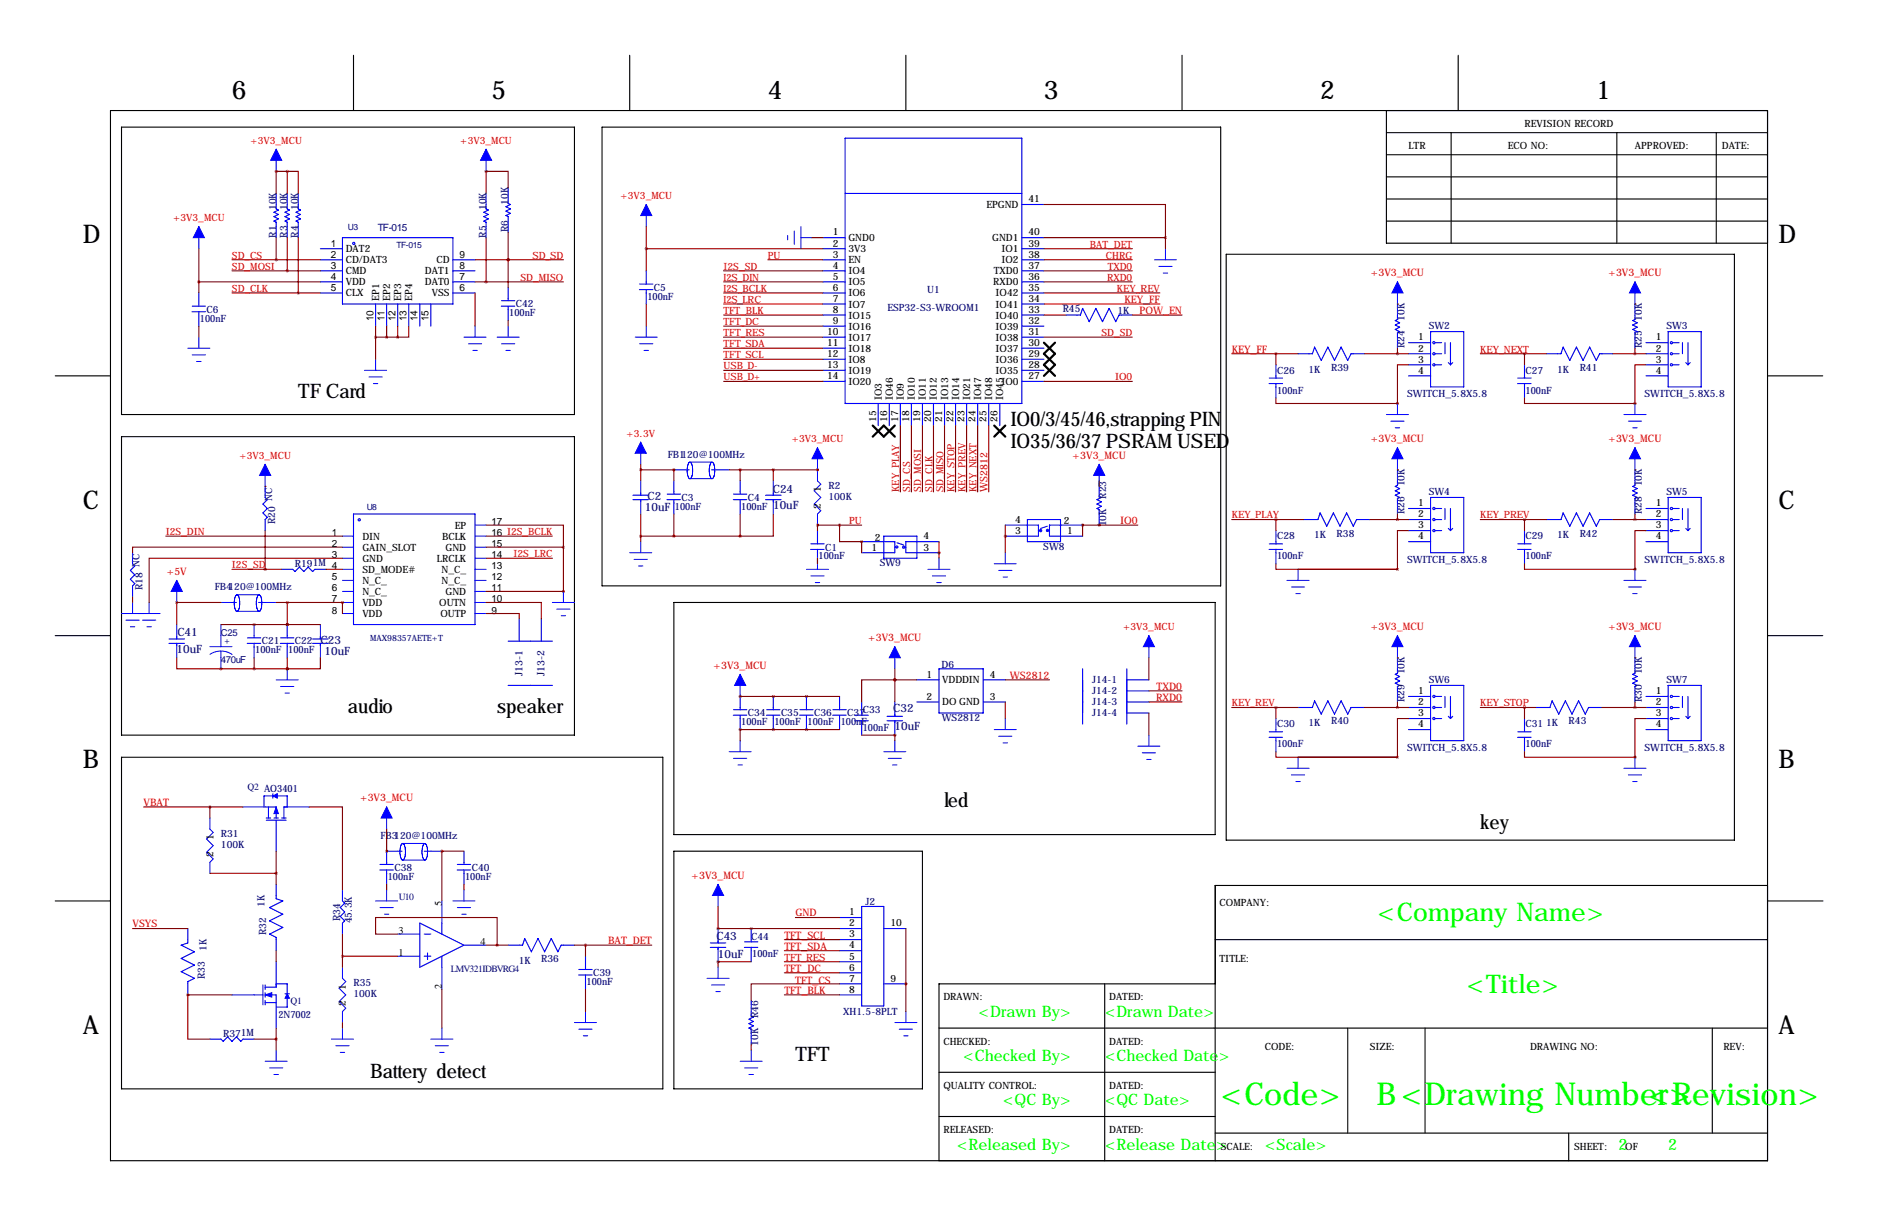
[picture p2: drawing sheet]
<svg xmlns="http://www.w3.org/2000/svg" width="432mm" height="279mm" viewBox="0 0 432 279" stroke-linecap="round" stroke-linejoin="round" font-family="sans-serif">
<g fill="none" stroke="#000" stroke-width=".25">
<path d="M81.3 12.7v12.7M144.8 12.7v12.7M208.3 12.7v12.7M271.8 12.7v12.7M335.3 12.7v12.7M25.4 25.4h381v241.3h-381zM27.9 29.2h104.2v66h-104.2zM138.4 29.2h142.3v105.4h-142.3zM318.8 30.5h87.6M318.8 35.6h87.6M318.8 25.4v30.5h87.6M333.7 30.5v25.4"/>
<path d="M371.8 30.5v25.4M394.6 30.5v25.4M281.9 58.4h116.9v134.6h-116.9zM318.8 45.7h87.6M318.8 50.8h87.6M318.8 40.6h87.6M12.7 86.4h12.7M406.4 86.4h12.7M27.9 100.3h104.2v68.6h-104.2zM154.9 138.4h124.5v53.4h-124.5zM12.7 146h12.7M406.4 146h12.7"/>
<path d="M27.9 174h124.5v76.2h-124.5zM154.9 195.6h57.2v54.6h-57.2zM12.7 207h12.7M279.4 215.9h127M406.4 203.5h-127v63.2M406.5 207h12.7M215.9 236.2h190.5M254 226.1v40.6M279.4 226.1h-63.5v40.6M309.9 236.2v24.1M327.7 236.2v24.1M393.7 236.2v24.1"/>
<path d="M215.9 246.4h63.5M215.9 256.5h63.5M279.4 260.3h127M360.7 260.3v6.4"/>
</g>
<path d="M240 78.7l2.6 2.6-2.6 2.5 2.6 2.6M242.6 78.7l-2.6 2.6 2.6 2.5-2.6 2.6M200.7 97.8l2.5 2.5 2.5-2.5M228.6 97.8l2.5 2.5M231.1 97.8l-2.5 2.5M200.7 100.3l2.5-2.5 2.5 2.5" fill="none" stroke="#000" stroke-width=".51"/>
<g fill="none" stroke="#00f" stroke-width=".25">
<path d="M194.3 31.8h40.6v60.9h-40.6zM63.5 47v1l.5 .3-1 .5 1 .5-1 .5 1 .5-1 .5 .5 .3v1M66 47v1l.5 .3-1 .5 1 .5-1 .5 1 .5-1 .5 .5 .3v1M68.6 47v1l.5 .3-1 .5 1 .5-1 .5 1 .5-1 .5 .5 .3v1M73.7 57.2h5M73.7 59.7h5M78.7 54.6h25.4v15.2h-25.4zM104.1 59.7h5.1M111.8 47v1l.5 .3-1 .5 1 .5-1 .5 1 .5-1 .5 .5 .3v1M116.8 45.7v1l.5 .3-1 .5 1 .5-1 .5 1 .5-1 .5 .5 .3v1M189.2 54.6h5.1M189.2 57.2h5.1"/>
<path d="M189.2 59.7h5.1M194.3 44.4h40.6M234.9 54.6h5.1M234.9 57.2h5.1M234.9 59.7h5.1M234.9 47h5.1M44.1 71.6h3.1M44.2 70.4h3M45.7 67.3v3.1M45.7 71.6v3.3M73.7 62.2h5M73.7 64.8h5"/>
<path d="M73.7 67.3h5M86.4 69.8v5.1M88.9 69.8v5.1M91.4 69.8v5.1M94 69.8v5.1M96.5 69.8v5.1M99.1 69.8v5.1M104.1 62.2h5.1M104.1 64.8h5.1M104.1 67.3h5.1M115.3 70.4h3.1M115.3 69.1h3.1"/>
<path d="M116.8 66v3.1M116.8 70.4v3.3M147 66.5h3.1M147.1 65.3h3M148.6 62.2v3.1M148.6 66.5v3.3M189.2 62.2h5.1M189.2 64.8h5.1M189.2 67.3h5.1M189.2 69.8h5.1M189.2 72.4h5.1M189.2 74.9h5.1"/>
<path d="M189.2 77.5h5.1M234.9 62.2h5.1M234.9 64.8h5.1M234.9 67.3h5.1M234.9 69.8h5.1M234.9 72.4h5.1M234.9 74.9h5.1M234.9 77.5h5.1M245.1 72.4h3.3l.5-1.5 1.5 3 1.6-3 1.5 3 1.5-3 1.5 3 .8-1.5h3M321.3 72.4v1l-.5 .3 1 .5-1 .5 1 .5-1 .5 1 .5-.5 .3v1M323.8 78.7h5.1M328.9 76.2h7.6v12.7h-7.6z"/>
<path d="M329.9 78.7h1.6M332.2 78.7v2.6M333.5 78.7v5.1M375.9 72.4v1l-.5 .3 1 .5-1 .5 1 .5-1 .5 1 .5-.5 .3v1M378.5 78.7h5M383.5 76.2h7.7v12.7h-7.7zM384.6 78.7h1.5M386.8 78.7v2.6M388.1 78.7v5.1M189.2 80h5.1M189.2 82.5h5.1M189.2 85.1h5.1"/>
<path d="M189.2 87.6h5.1M201.9 92.7v5.1M204.5 92.7v5.1M207 92.7v5.1M209.5 92.7v5.1M212.1 92.7v5.1M214.6 92.7v5.1M217.2 92.7v5.1M219.7 92.7v5.1M222.2 92.7v5.1M224.8 92.7v5.1M227.3 92.7v5.1"/>
<path d="M229.9 92.7v5.1M234.9 80h5.1M234.9 82.5h5.1M234.9 85.1h5.1M234.9 87.6h5.1M291.8 88.1h3.1M291.8 86.9h3.1M293.4 83.8v3.1M293.4 88.1v3.3M298.4 81.3h3.4l.5-1.5 1.5 3 1.5-3 1.5 3 1.6-3 1.5 3 .7-1.5h3.1M323.8 81.3h5.1M323.8 83.8h5.1"/>
<path d="M323.8 86.4h5.1M329.9 81.3h1.6M329.9 83.8h1.6M333 83.3l.5 .5M334 83.3l-.5 .5M348.9 88.1h3.1M349 86.9h3M350.5 83.8v3.1M350.5 88.1v3.3M355.6 81.3h3.3l.5-1.5 1.5 3 1.6-3 1.5 3 1.5-3 1.5 3 .8-1.5h3M378.5 81.3h5M378.5 83.8h5"/>
<path d="M378.5 86.4h5M384.6 81.3h1.5M384.6 83.8h1.5M387.6 83.3l.5 .5M388.6 83.3l-.5 .5M61 111.8v2.5l.5 .5-1 1 1 1-1 1.1 1 1-.5 .5v2.5M81.3 118.1h27.9v25.4h-27.9zM145.5 113.8h3.6M145.5 114.8h3.6M147.3 113.3v.5M147.3 114.8v.5M153.4 114.8h3.1"/>
<path d="M153.4 113.5h3.1M154.9 110.5v3M154.9 114.8v3.3M168.6 114.8h3.1M168.7 113.5h3M170.2 110.5v3M170.2 114.8v3.3M176 113.8h3.6M176 114.8h3.6M177.8 113.3v.5M177.8 114.8v.5M236.2 119.4h7.6v5.1h-7.6z"/>
<path d="M252.7 113v1l.5 .3-1 .5 1 .5-1 .5 1 .5-1 .5 .5 .3v1M299.7 119.4h3.3l.5-1.5 1.6 3 1.5-3 1.5 3 1.5-3 1.5 3 .8-1.5h3.1M321.3 110.5v1l-.5 .3 1 .5-1 .5 1 .5-1 .5 1 .5-.5 .3v1M323.8 119.4h5.1M323.8 116.8h5.1M328.9 114.3h7.6v12.7h-7.6zM329.9 119.4h1.6M329.9 116.8h1.6M332.2 116.8v2.6M333.5 116.8v5.1M355.6 119.4h3.3l.5-1.5 1.5 3 1.6-3 1.5 3 1.5-3 1.5 3 .8-1.5h3M375.9 110.5v1l-.5 .3 1 .5-1 .5 1 .5-1 .5 1 .5-.5 .3v1"/>
<path d="M378.5 119.4h5M378.5 116.8h5M383.5 114.3h7.7v12.7h-7.7zM384.6 119.4h1.5M384.6 116.8h1.5M386.8 116.8v2.6M388.1 116.8v5.1M30.5 127v2.5l.5 .5-1 1.1 1 1-1 1 1 1-.5 .5v2.6M64.8 130.8h2.5l.5 .5 1-1 1 1 1.1-1 1 1 .5-.5h2.5M186.4 126.2h3.1M186.4 125h3.1M188 121.9v3.1"/>
<path d="M188 126.2v3.3M198.1 124.5h7.6v2.5h-7.6M203.2 123.2h7.6v5.1h-7.6zM205.7 125.7h.5M206.2 124.7l1.6 .5M207.8 125.7h.5M215.9 124.5h-7.6v2.5h7.6M231.1 120.7h7.7v2.5h-7.7M238.8 121.9h.5M240.8 121.9h.5M240.8 120.9l-1.5 .5M248.9 120.7h-7.6v2.5h7.6"/>
<path d="M291.8 126.2h3.1M291.8 125h3.1M293.4 121.9v3.1M293.4 126.2v3.3M323.8 121.9h5.1M323.8 124.5h5.1M329.9 121.9h1.6M333 121.4l.5 .5M334 121.4l-.5 .5M348.9 126.2h3.1M349 125h3M350.5 121.9v3.1"/>
<path d="M350.5 126.2v3.3M378.5 121.9h5M378.5 124.5h5M384.6 121.9h1.5M387.6 121.4l.5 .5M388.6 121.4l-.5 .5M38.9 147.8h3.5M38.9 146.8h3.5M40.6 146.3v.5M40.6 147.8v.5M56.8 147.8h3.1M56.9 146.6h3"/>
<path d="M58.4 143.5v3.1M58.4 147.8v3.3M64.5 147.8h3.1M64.5 146.6h3.1M66 143.5v3.1M66 147.8v3.3M71.9 147.8h3.5M71.9 146.8h3.5M73.7 146.3v.5M73.7 147.8v.5M116.8 157.5h10.2M116.8 147.3h10.2"/>
<path d="M119.4 142.2v5.1M124.5 142.2v5.1M210.8 156.2h5.1M215.9 153.7h10.2v10.1h-10.2zM226.1 156.2h5M248.9 153.7v12.7M259.1 153.7v12.7M259.1 156.2h5.1M259.1 158.8h5.1M321.3 153.7v1l-.5 .2 1 .5-1 .6 1 .5-1 .5 1 .5-.5 .2v1.1M328.9 157.5h7.6v12.7h-7.6zM375.9 153.7v1l-.5 .2 1 .5-1 .6 1 .5-1 .5 1 .5-.5 .2v1.1"/>
<path d="M383.5 157.5h7.7v12.7h-7.7zM168.6 164.3h3.1M168.7 163.1h3M170.2 160v3.1M170.2 164.3v3.3M176.2 164.3h3.1M176.3 163.1h3M177.8 160v3.1M177.8 164.3v3.3M183.8 164.3h3.1M183.9 163.1h3M185.4 160v3.1"/>
<path d="M185.4 164.3v3.3M191.5 164.3h3.1M191.5 163.1h3.1M193 160v3.1M193 164.3v3.3M196.5 165.6h3.1M196.6 164.3h3M198.1 161.3v3M198.1 165.6v3.3M204 164.6h3.5M204 165.6h3.5M205.7 164.1v.5"/>
<path d="M205.7 165.6v.5M210.8 161.3h5.1M226.1 161.3h5M259.1 161.3h5.1M259.1 163.8h5.1M291.8 169.4h3.1M291.8 168.1h3.1M293.4 165.1v3M293.4 169.4v3.3M298.4 162.6h3.4l.5-1.6 1.5 3.1 1.5-3.1 1.5 3.1 1.6-3.1 1.5 3.1 .7-1.5h3.1M323.8 162.6h5.1M323.8 165.1h5.1"/>
<path d="M323.8 160h5.1M323.8 167.6h5.1M329.9 162.6h1.6M329.9 165.1h1.6M329.9 160h1.6M332.2 160v2.6M333 164.6l.5 .5M333.5 160v5.1M334 164.6l-.5 .5M348.9 169.4h3.1M349 168.1h3M350.5 165.1v3"/>
<path d="M350.5 169.4v3.3M353.1 162.6h3.3l.5-1.6 1.5 3.1 1.5-3.1 1.5 3.1 1.6-3.1 1.5 3.1 .8-1.5h3M378.5 162.6h5M378.5 165.1h5M378.5 160h5M378.5 167.6h5M384.6 162.6h1.5M384.6 165.1h1.5M384.6 160h1.5M386.8 160v2.6M387.6 164.6l.5 .5M388.1 160v5.1"/>
<path d="M388.6 164.6l-.5 .5M61 185.4h2.5v2.6M61.2 188.5h4.6M61.2 188h1M61.7 185.4v2.6M62.7 182.4v1M62.7 182.9h-2v2.5M63 188h1M63.5 188.5v2M63.8 182.9h2.2v2.5h-.7v2.6M64.8 188h1M87.3 199.9h3.1"/>
<path d="M87.4 198.6h3M88.9 195.6v3M88.9 199.9v3.3M105.1 199.9h3.1M105.2 198.6h3M106.7 195.6v3M106.7 199.9v3.3M43.2 213.4v3.3l-1.5 .5 3 1.5-3 1.5 3 1.5-3 1.6 3 1.5-1.5 .8v3M63.5 203.2v3.3l1.5 .5-3 1.5 3 1.6-3 1.5 3 1.5-3 1.5 1.5 .8v3M78.7 204.5v2.5l.5 .5-1 1 1 1-1 1.1 1 1-.5 .5v2.5M96.5 212.1l10.2 5.1-10.2 5zM97.5 214.6h1.6"/>
<path d="M97.5 219.7h1.6M98.3 218.9v1.6M101.6 212.1v2.5M101.6 219.7v2.5M116.8 217.2h3.3l.5-1.6 1.6 3.1 1.5-3.1 1.5 3.1 1.5-3.1 1.6 3.1 .7-1.5h3.1M134.6 219.7v3.1M163.3 216.7h3.6M163.3 217.7h3.6M165.1 216.2v.5M165.1 217.7v.5M171.1 217.7h3.1M171.2 216.4h3"/>
<path d="M172.7 213.4v3M172.7 217.7v3.3M193 210.8h5.1M193 213.4h5.1M193 215.9h5.1M193 218.4h5.1M198.1 208.3h5.1v22.8h-5.1zM203.2 213.4h5.1M48.3 238.8h2.5l.5 .5 1-1 1 1 1.1-1 1 1 .5-.5h2.5M58.4 228.6h2.1M60.5 226.3v4.6M61 226.8h2.5v-.7h2.5v2.2"/>
<path d="M61 228.6h2.5v2.5M61 226.3v1M61 228.1v1M61 229.9v1M61 230.4h2.5M65.5 228.3h1M66 229.4v2h-2.5M133 224h3.1M133.1 222.8h3M134.6 224v3.3M172.7 232.4v1l.5 .3-1 .5 1 .5-1 .5 1 .5-1 .5 .5 .3v1M193 228.6h5.1"/>
<path d="M193 226.1h5.1M193 221h5.1M193 223.5h5.1M203.2 226.1h5.1"/>
<circle cx="81.3" cy="55.9" r=".25"/>
<circle cx="329.7" cy="78.7" r=".25"/>
<circle cx="384.3" cy="78.7" r=".25"/>
<circle cx="329.7" cy="81.3" r=".25"/>
<circle cx="329.7" cy="83.8" r=".25"/>
<circle cx="384.3" cy="81.3" r=".25"/>
<circle cx="384.3" cy="83.8" r=".25"/>
<circle cx="82.6" cy="119.4" r=".25"/>
<circle cx="329.7" cy="119.4" r=".25"/>
<circle cx="329.7" cy="116.8" r=".25"/>
<circle cx="384.3" cy="119.4" r=".25"/>
<circle cx="384.3" cy="116.8" r=".25"/>
<circle cx="206.2" cy="125.7" r=".25"/>
<circle cx="207.8" cy="125.7" r=".25"/>
<circle cx="239.3" cy="121.9" r=".25"/>
<circle cx="240.8" cy="121.9" r=".25"/>
<circle cx="329.7" cy="121.9" r=".25"/>
<circle cx="384.3" cy="121.9" r=".25"/>
<circle cx="329.7" cy="162.6" r=".25"/>
<circle cx="329.7" cy="165.1" r=".25"/>
<circle cx="329.7" cy="160" r=".25"/>
<circle cx="384.3" cy="162.6" r=".25"/>
<circle cx="384.3" cy="160" r=".25"/>
<circle cx="384.3" cy="165.1" r=".25"/>
</g>
<g fill="none" stroke="#00f" stroke-width=".23">
<path d="M63.5 34.3v5.1M111.8 34.3v5.1M45.7 52.1v5.1M63.5 44.4v2.6M63.5 52.1v2.5M66 44.4v2.6M66 52.1v2.5M68.6 44.4v2.6M68.6 52.1v2.5M111.8 44.4v2.6M111.8 52.1v2.5M116.8 43.2v2.5"/>
<path d="M116.8 50.8v2.5M148.6 47v5.1M181.1 54.1v1M182.6 53.1v3M184.1 54.6h2.6M184.1 52.1v5.1M265.4 59.7h5.1M268 57.2v2.5M45.7 77.5v2.5M106.7 77.5h5.1M107.7 79h3M109.2 74.9v2.6"/>
<path d="M114.3 77.5h5.1M115.3 79h3.1M116.8 74.9v2.6M146 77.5h5.1M147.1 79h3M148.6 74.9v2.6M266.4 61.2h3.1M267.5 62.7h1M321.3 64.8v7.6M321.3 77.5v2.5M375.9 64.8v7.6M375.9 77.5v2.5"/>
<path d="M43.2 80h5.1M44.2 81.5h3M45.2 83.1h1M83.8 85.1h5.1M84.8 86.6h3.1M85.9 88.1h1M86.4 82.5v2.6M108.7 80.5h1M116.3 80.5h1M148.1 80.5h1M318.8 95.2h5M319.8 96.8h3"/>
<path d="M320.8 98.3h1M321.3 92.7v2.5M373.4 95.2h5.1M374.4 96.8h3M375.4 98.3h1M375.9 92.7v2.5M61 106.7v5.1M147.3 101.6v5.1M147.3 110.5v3.3M147.3 114.8v3.3M154.9 107.9h3.6M158.5 110h5.3a3.7 3.7 0 0 0 0-3.8h-.1a2.62 2.62 0 0 0-.5 2.9l.4 .9"/>
<path d="M158.5 106.2h5.1M158.5 110a3.4 3.4 0 0 1 0-3.8 1.28 1.28 0 0 1 .8 1.5 2.96 2.96 0 0 1-.6 2.3M163.6 107.9h4M177.8 110.5v3.3M177.8 114.8v3.3M188 102.9v7.6l.7 .8-1.5 1.5 1.5 1.5-1.5 1.5 1.5 1.5-.7 .8v2.6M252.7 106.7v6.3M252.7 118.1v2.6M321.3 102.9v7.6M321.3 115.6v2.5M375.9 102.9v7.6M375.9 115.6v2.5"/>
<path d="M30.5 138.4v2.6M34.3 138.4v2.6M40.6 133.3v5.1M50.8 138.4h3.6M54.4 136.7h5M59.4 138.4h4.1M78.7 123.2h2.6M78.7 125.7h2.6M78.7 128.3h2.6M78.7 130.8h2.6M78.7 133.3h2.6M78.7 135.9h2.6"/>
<path d="M78.7 138.4h2.6M109.2 123.2h2.6M109.2 125.7h2.6M109.2 128.3h2.6M109.2 130.8h2.6M109.2 133.3h2.6M109.2 135.9h2.6M109.2 138.4h2.6M109.2 120.7h2.6M127 138.4h5.1M128 140h3.1M129.5 135.9v2.5"/>
<path d="M144.8 127h5.1M145.8 128.5h3M146.8 130h1M147.3 124.5v2.5M185.4 130.8h5.1M186.4 132.3h3.1M187.5 133.9h1M188 128.3v2.5M213.4 130.8h5M214.4 132.3h3M215.4 133.9h1M215.9 128.3v2.5"/>
<path d="M228.6 129.5h5.1M229.6 131.1h3.1M230.6 132.6h1M231.1 127v2.5M295.9 133.3h5.1M296.9 134.9h3.1M297.9 136.4h1.1M298.4 130.8v2.5M373.4 133.3h5.1M374.4 134.9h3M375.4 136.4h1M375.9 130.8v2.5"/>
<path d="M27.9 141h8.9M29 142.5h3M30 144h1M32.8 142.5h3M33.8 144h1M40.6 143.5v3.3M40.6 147.8v3.3M48.3 148.6h5M50.8 149.6l-1.1 .1-1.4 .7M50.8 143.5v5.1M50.8 149.6v4.1M50.8 149.6l1.1 .1 1.4 .7"/>
<path d="M54.4 140.5h5.3a3.7 3.7 0 0 0 0-3.8h-.1a2.62 2.62 0 0 0-.6 2.8l.5 1M54.4 140.5a3.4 3.4 0 0 1 0-3.8 1.28 1.28 0 0 1 .7 1.5 2.96 2.96 0 0 1-.5 2.3M63.5 156.2h5.1M64.5 157.7h3.1M65.5 159.3h1M66 153.7v2.5M73.7 143.5v3.3M73.7 147.8v3.3M78.7 141h2.6M109.2 141h2.6M129 141.5h1M170.2 154.9v5.1"/>
<path d="M205.7 148.6v5.1M264.2 146v5.1M321.3 146v7.7M321.3 158.8v2.5M375.9 146v7.7M375.9 158.8v2.5M167.6 172.7h5.1M168.7 174.2h3M169.7 175.8h1M170.2 170.2v2.5M203.2 172.7h5.1M204.2 174.2h3.1"/>
<path d="M205.2 175.8h1M205.7 161.3v3.3M205.7 165.6v3.3M205.7 170.2v2.5M228.6 167.6h5.1M229.6 169.2h3.1M230.6 170.7h1M231.1 165.1v2.5M261.6 171.4h5.1M262.6 173h3.1M263.7 174.5h1M264.2 168.9v2.5"/>
<path d="M295.9 176.5h5.1M296.9 178.1h3.1M297.9 179.6h1.1M298.4 174v2.5M373.4 176.5h5.1M374.4 178.1h3M375.4 179.6h1M375.9 174v2.5M48.3 188v2.5l.7 .8-1.5 1.5 1.5 1.5-1.5 1.5 1.5 1.6-.7 .7v2.6M55.9 185.4h5.1M63.5 190.5v5.1M66 185.4h5.1"/>
<path d="M88.9 195.6h3.6M88.9 185.4v5.1M92.5 197.6h5.3a3.7 3.7 0 0 0 0-3.7l-.1-.1a2.62 2.62 0 0 0-.6 2.9l.5 .9M92.5 193.8h5M92.5 197.6a3.4 3.4 0 0 1 0-3.7 1.28 1.28 0 0 1 .7 1.5 2.96 2.96 0 0 1-.5 2.2M97.5 195.6h4.1M86.4 207h5M87.4 208.5h3M88.4 210.1h1M88.9 204.5v2.5M91.4 219.7h5.1M91.4 214.6h5.1"/>
<path d="M101.6 207v5.1M104.1 207h5.1M105.2 208.5h3M106.2 210.1h1M106.7 217.2h5.1M106.7 204.5v2.5M165.1 203.2v5.1M165.1 213.4v3.3M165.1 217.7v3.3M53.3 228.6h5.1M63.5 221v5.1M63.5 231.1v5.1"/>
<path d="M76.2 238.8h5.1M78.7 222.2v2.6l.8 .8-1.5 1.5 1.5 1.5-1.5 1.5 1.5 1.5-.8 .8v2.5M78.7 236.2v2.6M99.1 238.8h5M101.6 222.2v5.1M101.6 236.2v2.6M132.1 234.9h5.1M133.1 236.5h3M134.1 238h1M134.6 232.4v2.5M162.6 224.8h5M163.6 226.3h3"/>
<path d="M164.6 227.8h1M165.1 222.2v2.6M172.7 229.9v2.5M172.7 237.5v2.5M205.7 234.9h5.1M206.8 236.5h3M207.8 238h1M208.3 232.4v2.5M61 243.8h5M62 245.4h3M63 246.9h1M63.5 241.3v2.5"/>
<path d="M77.2 240.3h3.1M78.2 241.8h1M100.1 240.3h3M101.1 241.8h1M170.2 243.8h5.1M171.2 245.4h3M172.2 246.9h1M172.7 241.3v2.5"/>
</g>
<g fill="#00f" stroke="#00f" stroke-width=".23">
<path d="M61 228.6l1.5-.5v1z"/>
<path d="M66 228.3l.5 1.1h-1z"/>
<path d="M63.5 185.4l.5 1.5h-1z"/>
<path d="M62.7 182.9l1.1-.5v1z"/>
<path d="M147.3 101.6l1.3 2.5h-2.6z"/>
<path d="M188 102.9l1.2 2.5h-2.5z"/>
<path d="M148.6 47l1.3 2.5h-2.6z"/>
<path d="M45.7 52.1l1.3 2.5h-2.6z"/>
<path d="M63.5 34.3l1.3 2.5h-2.6z"/>
<path d="M111.8 34.3l1.2 2.5h-2.5z"/>
<path d="M61 106.7l1.2 2.5h-2.5z"/>
<path d="M252.7 106.7l1.3 2.5h-2.5z"/>
<path d="M321.3 64.8l1.3 2.5h-2.6z"/>
<path d="M375.9 64.8l1.3 2.5h-2.6z"/>
<path d="M321.3 102.9l1.3 2.5h-2.6z"/>
<path d="M375.9 102.9l1.3 2.5h-2.6z"/>
<path d="M321.3 146l1.3 2.6h-2.6z"/>
<path d="M375.9 146l1.3 2.6h-2.6z"/>
<path d="M264.2 146l1.2 2.6h-2.5z"/>
<path d="M205.7 148.6l1.3 2.5h-2.5z"/>
<path d="M170.2 154.9l1.2 2.6h-2.5z"/>
<path d="M88.9 185.4l1.3 2.6h-2.6z"/>
<path d="M40.6 133.3l1.3 2.6h-2.5z"/>
<path d="M165.1 203.2l1.3 2.5h-2.6z"/>
</g>
<g fill="none" stroke="#800000" stroke-width=".25">
<path d="M63.5 39.4h.1M63.5 39.4v5M63.5 39.4h2.5M66 39.4h2.6v5M66 39.4v5M111.8 39.4h5v3.8M111.8 39.4h.1M111.8 39.4v5M45.7 57.2v10.1M53.3 59.7h20.4M63.5 54.6v5.1M66 54.6v7.6"/>
<path d="M68.6 54.6v12.7M109.2 59.7h20.3M111.8 54.6v10.2M116.8 59.7h.1M116.8 53.3v12.7M148.6 57.2h40.6M148.6 52.1v10.1M176.5 59.7h12.7M186.7 54.6h2.5M240 47h28v7.6M240 59.7h20.3M240 57.2h20.3"/>
<path d="M240 54.6h28M268 54.6v2.6M45.7 64.8h28M45.7 74.9v2.6M53.3 62.2h20.4M53.3 67.3h20.4M86.4 77.5h5M86.4 74.9v7.6M88.9 74.9v2.6M91.4 74.9v2.6M94 74.9v2.6h-2.6M109.2 64.8h20.3"/>
<path d="M109.2 67.3v7.6M116.8 73.7v1.2M148.6 69.8v5.1M166.4 62.2h22.8M166.4 64.8h22.8M166.4 67.3h22.8M166.4 69.8h22.8M166.4 72.4h22.8M166.4 74.9h22.8M166.4 77.5h22.8M240 62.2h20.3M240 64.8h20.3"/>
<path d="M240 67.3h26.7M240 69.8h26.7M240 72.4h5.1M240 77.5h20.3M260.3 72.4h11.5M321.3 69.8h.1M375.9 69.8h.1M166.4 80h22.8M166.4 82.5h22.8M166.4 85.1h22.8M166.4 87.6h22.8M207 97.8v15.2"/>
<path d="M209.5 97.8v15.2M212.1 97.8v15.2M214.6 97.8v15.2M217.2 97.8v15.2M219.7 97.8v15.2M222.2 97.8v15.2M224.8 97.8v15.2M227.3 97.8v15.2M240 87.6h20.3M283.2 81.3h15.2M293.4 91.4v1.3h27.9M293.4 81.3v2.5"/>
<path d="M313.7 81.3h10.1M321.3 92.7h.1M321.3 80v1.3M323.8 83.8h-2.5v8.9M340.4 81.3h15.2M350.5 91.4v1.3h25.4M350.5 81.3v2.5M370.8 81.3h5.1M375.9 81.3h2.6M375.9 92.7h.1M375.9 80v1.3M378.5 83.8h-2.6v8.9"/>
<path d="M61 111.8h.1M147.3 107.9h7.6M147.3 106.7v3.8M147.3 118.1v6.4M154.9 107.9h.1M154.9 107.9v2.6M154.9 118.1v5.1M167.6 107.9h20.4M170.2 107.9v2.6M170.2 118.1v5.1M177.8 118.1v5.1h-7.6M177.8 107.9v2.6"/>
<path d="M188 107.9h.1M252.7 110.5v1.3M283.2 119.4h16.5M293.4 119.4v2.5M315 119.4h8.8M321.3 107.9h.1M321.3 118.1v1.3M340.4 119.4h15.2M350.5 119.4v2.5M370.8 119.4h7.7M375.9 107.9h.1M375.9 118.1v1.3"/>
<path d="M30.5 137.2v1.2M38.1 123.2h40.6M40.6 138.4h.1M40.6 138.4h10.2M40.6 138.4v5.1M53.3 130.8h11.5M61 121.9v8.9M63.5 138.4h15.2M66 138.4v5.1M74.9 130.8h3.8M78.7 128.3h-44.4v10.1M78.7 125.7h-48.2v1.3"/>
<path d="M78.7 138.4h.1M78.7 138.4v2.6M111.8 120.7h17.7v5M111.8 138.4h12.7v3.8M111.8 123.2h15.2M111.8 125.7h17.7M111.8 128.3h15.2M111.8 135.9h17.7M129.5 135.9h.1M129.5 125.7v10.2M147.3 123.2h22.9M188 120.7h.1"/>
<path d="M188 120.7v1.2M188 128.3v1.2M188 120.7h10.1M193 120.7v3.8h5.1M198.1 124.5h.1M198.1 124.5v2.5M215.9 127h.1M215.9 124.5v3.8M231.1 123.2h.1M231.1 120.7v6.3M248.9 120.7h.1M248.9 120.7h12.7"/>
<path d="M248.9 120.7v2.5M252.7 120.7h.1M293.4 129.5v1.3h27.9M298.4 130.8h22.9M323.8 121.9h-2.5v8.9M350.5 129.5v1.3h25.4M375.9 130.8h.1M378.5 121.9h-2.6v8.9M40.6 151.1v2.6h10.2M50.8 153.7h.1M50.8 143.5h22.9M50.8 153.7h15.2"/>
<path d="M58.4 143.5h.1M58.4 151.1v2.6M66 143.5h.1M66 153.7h.1M66 151.1v2.6M73.7 151.1v2.6h-7.7M111.8 141h7.6v1.2M205.7 156.2h.1M205.7 156.2h-7.6v5.1M205.7 156.2h5.1M205.7 153.7v7.6M231.1 156.2h10.2"/>
<path d="M264.2 151.1v5.1M264.2 158.8h7.6M321.3 151.1h.1M375.9 151.1h.1M170.2 160h.1M170.2 167.6h.1M170.2 167.6v2.6M170.2 160h22.8M170.2 167.6h22.8M177.8 160h.1M177.8 167.6h.1M185.4 160h.1"/>
<path d="M185.4 167.6h.1M198.1 168.9h7.6M205.7 168.9h.1M205.7 168.9v1.3M231.1 161.3v3.8M264.2 163.8v5.1M264.2 161.3h7.6M283.2 162.6h15.2M293.4 172.7v1.3h27.9M293.4 162.6v2.5M298.4 174h22.9M313.7 162.6h10.1"/>
<path d="M321.3 161.3v1.3M323.8 165.1h-2.5v8.9M340.4 162.6h12.7M350.5 172.7v1.3h25.4M350.5 162.6v2.5M368.3 162.6h10.2M375.9 174h.1M375.9 161.3v1.3M378.5 165.1h-2.6v8.9M33 185.4h22.9M48.3 185.4v2.6M63.5 195.6v7.6"/>
<path d="M71.1 185.4h7.6v19.1M88.9 195.6h.1M88.9 190.5v5.1M101.6 195.6h.1M101.6 195.6v11.4M101.6 195.6h5.1M30.5 213.4h12.7M48.3 200.7h15.2M63.5 218.4v2.6M78.7 214.6v7.6M78.7 219.7h12.7M88.9 203.2v1.3"/>
<path d="M91.4 214.6h-5v-3.8h27.9v6.4M106.7 203.2v1.3M111.8 217.2h5M132.1 217.2h17.8M134.6 217.2v2.5M165.1 213.4h.1M165.1 213.4h27.9M165.1 208.3v5.1M172.7 213.4h.1M180.3 215.9h12.7M180.3 218.4h12.7M182.9 210.8h10.1"/>
<path d="M208.3 213.4v19M43.2 228.6h.1M43.2 228.6v10.2h5.1M43.2 228.6h10.1M58.4 238.8h5.1M63.5 236.2v5.1M78.7 234.9v1.3M101.6 227.3v8.9M134.6 227.3v5.1M165.1 221h.1M165.1 221h7.6M165.1 221v1.2"/>
<path d="M180.3 228.6h12.7M180.3 221h12.7M180.3 223.5h12.7M193 226.1h-20.3v3.8M208.3 226.1h.1M172.7 240v1.3"/>
</g>
<path d="M187.9 120.7a.05 .05 0 0 0 .1 0 .05 .05 0 0 0-.1 0zM154.9 123.2a.05 .05 0 0 0 .1 0 .05 .05 0 0 0-.1 0zM187.9 108a.05 .05 0 0 0 .1 0 .05 .05 0 0 0-.1 0zM91.4 77.5a.05 .05 0 0 0 .1 0 .05 .05 0 0 0-.1 0zM86.3 77.5a.05 .05 0 0 0 .1 0 .05 .05 0 0 0-.1 0zM267.9 54.6a.05 .05 0 0 0 .1 0 .05 .05 0 0 0-.1 0zM66 62.2a.05 .05 0 0 0 .1 0 .05 .05 0 0 0-.1 0zM66 39.4a.05 .05 0 0 0 .1 0 .05 .05 0 0 0-.1 0zM111.7 39.4a.05 .05 0 0 0 .1 0 .05 .05 0 0 0-.1 0zM78.7 138.4a.05 .05 0 0 0 .1 0 .05 .05 0 0 0-.1 0zM129.5 125.7a.05 .05 0 0 0 .1 0 .05 .05 0 0 0-.1 0zM129.5 135.9a.05 .05 0 0 0 .1 0 .05 .05 0 0 0-.1 0zM60.9 130.8a.05 .05 0 0 0 .1 0 .05 .05 0 0 0-.1 0zM66 143.5a.05 .05 0 0 0 .1 0 .05 .05 0 0 0-.1 0zM66 143.5a.05 .05 0 0 0 .1 0 .05 .05 0 0 0-.1 0zM154.9 108a.05 .05 0 0 0 .1 0 .05 .05 0 0 0-.1 0zM66 153.7a.05 .05 0 0 0 .1 0 .05 .05 0 0 0-.1 0zM66 153.7a.05 .05 0 0 0 .1 0 .05 .05 0 0 0-.1 0zM231.1 123.2a.05 .05 0 0 0 .1 0 .05 .05 0 0 0-.1 0zM252.7 120.7a.05 .05 0 0 0 .1 0 .05 .05 0 0 0-.1 0zM293.3 81.3a.05 .05 0 0 0 .1 0 .05 .05 0 0 0-.1 0zM293.3 119.4a.05 .05 0 0 0 .1 0 .05 .05 0 0 0-.1 0zM293.3 162.6a.05 .05 0 0 0 .1 0 .05 .05 0 0 0-.1 0zM205.7 156.2a.05 .05 0 0 0 .1 0 .05 .05 0 0 0-.1 0zM205.7 156.2a.05 .05 0 0 0 .1 0 .05 .05 0 0 0-.1 0zM205.7 168.9a.05 .05 0 0 0 .1 0 .05 .05 0 0 0-.1 0zM48.2 185.4a.05 .05 0 0 0 .1 0 .05 .05 0 0 0-.1 0zM78.7 219.7a.05 .05 0 0 0 .1 0 .05 .05 0 0 0-.1 0zM66 138.4a.05 .05 0 0 0 .1 0 .05 .05 0 0 0-.1 0zM40.6 138.4a.05 .05 0 0 0 .1 0 .05 .05 0 0 0-.1 0zM116.8 59.7a.05 .05 0 0 0 .1 0 .05 .05 0 0 0-.1 0zM116.8 59.7a.05 .05 0 0 0 .1 0 .05 .05 0 0 0-.1 0zM111.7 64.8a.05 .05 0 0 0 .1 0 .05 .05 0 0 0-.1 0zM193 120.7a.05 .05 0 0 0 .1 0 .05 .05 0 0 0-.1 0z" fill="#800000" stroke="#800000" stroke-width=".63"/>
<g font-size="7.3" fill="#0f0">
<text x="280.7" y="254">&lt;Code&gt;</text>
<text x="316.5" y="254">B&lt;Drawing Number&gt;</text>
<text x="379" y="254">&lt;Revision&gt;</text>
</g>
<g font-size="5.9">
<text x="53.3" y="22.9">6</text>
<text x="113" y="22.9">5</text>
<text x="176.5" y="22.9">4</text>
<text x="240" y="22.9">3</text>
<text x="303.5" y="22.9">2</text>
<text x="367" y="22.9">1</text>
<text x="19" y="55.9">D</text>
<text x="408.9" y="55.9">D</text>
<text x="19" y="116.8">C</text>
<text x="408.9" y="116.8">C</text>
<text x="19" y="176.5">B</text>
<text x="408.9" y="176.5">B</text>
<text x="19" y="237.5">A</text>
<text x="408.9" y="237.5">A</text>
</g>
<g font-size="5.9" fill="#0f0">
<text x="316.8" y="211.6">&lt;Company Name&gt;</text>
<text x="337.3" y="228.1">&lt;Title&gt;</text>
</g>
<g font-size="4.6">
<text x="68.6" y="91.4">TF Card</text>
<text x="232.4" y="97.8">IO0/3/45/46,strapping PIN</text>
<text x="232.4" y="102.9">IO35/36/37 PSRAM USED</text>
<text x="80" y="163.8">audio</text>
<text x="114.3" y="163.8">speaker</text>
<text x="217.2" y="185.4">led</text>
<text x="340.4" y="190.5">key</text>
<text x="182.9" y="243.8">TFT</text>
<text x="85.1" y="247.6">Battery detect</text>
</g>
<g font-size="3.6" fill="#0f0">
<text x="225" y="233.7">&lt;Drawn By&gt;</text>
<text x="254" y="233.7">&lt;Drawn Date&gt;</text>
<text x="221.4" y="243.8">&lt;Checked By&gt;</text>
<text x="254" y="243.8">&lt;Checked Date&gt;</text>
<text x="230.6" y="254">&lt;QC By&gt;</text>
<text x="254" y="254">&lt;QC Date&gt;</text>
<text x="220" y="264.2">&lt;Released By&gt;</text>
<text x="254" y="264.2">&lt;Release Date&gt;</text>
<text x="290.8" y="264.2">&lt;Scale&gt;</text>
<text x="372.1" y="264.2">2</text>
<text x="383.5" y="264.2">2</text>
</g>
<g font-size="2.6" fill="#000080">
<text x="177.7" y="113.4">C24</text>
<text x="148.3" y="117.4">10uF</text>
<text x="148.9" y="114.9">C2</text>
<text x="177.8" y="116.9">10uF</text>
<text x="40.6" y="149.9">10uF</text>
<text x="40.8" y="146.1">C41</text>
<text x="73.7" y="147.9">C23</text>
<text x="74.6" y="150.4">10uF</text>
<text x="205.4" y="163.6">C32</text>
<text x="205.7" y="167.7">10uF</text>
<text x="164.7" y="216">C43</text>
<text x="165.1" y="220">10uF</text>
</g>
<g font-size="2.4" fill="#f00">
<text x="315.2" y="63.5">+3V3_MCU</text>
<text x="369.8" y="63.5">+3V3_MCU</text>
<text x="258.5" y="69.6">KEY_FF</text>
<text x="262" y="72.1">POW_EN</text>
<text x="283.2" y="81">KEY_FF</text>
<text x="315.2" y="101.6">+3V3_MCU</text>
<text x="369.8" y="101.6">+3V3_MCU</text>
<text x="246.6" y="105.4">+3V3_MCU</text>
<text x="227.1" y="113" transform="rotate(-90 227.1 113)">WS2812</text>
<text x="257.5" y="120.4">IO0</text>
<text x="38.3" y="132.1">+5V</text>
<text x="199.6" y="147.3">+3V3_MCU</text>
<text x="315.2" y="144.8">+3V3_MCU</text>
<text x="369.8" y="144.8">+3V3_MCU</text>
<text x="164.1" y="153.7">+3V3_MCU</text>
<text x="232.2" y="156">WS2812</text>
<text x="265.8" y="161">RXD0</text>
<text x="265.9" y="158.5">TXD0</text>
<text x="33" y="185.2">VBAT</text>
<text x="82.8" y="184.1">+3V3_MCU</text>
<text x="159" y="201.9">+3V3_MCU</text>
<text x="30.5" y="213.1">VSYS</text>
<text x="180.3" y="215.6">TFT_SCL</text>
<text x="182.9" y="210.6">GND</text>
<text x="139.8" y="216.9">BAT_DET</text>
<text x="180.3" y="218.2">TFT_SDA</text>
<text x="180.3" y="223.3">TFT_DC</text>
<text x="182.9" y="226.1">TFT_CS</text>
<text x="180.3" y="228.3">TFT_BLK</text>
</g>
<g font-size="2.4" fill="#000080">
<text x="120.1" y="155.4" transform="rotate(-90 120.1 155.4)">J13-1</text>
<text x="125.2" y="155.4" transform="rotate(-90 125.2 155.4)">J13-2</text>
</g>
<g font-size="2.4">
<text x="101.6" y="208.3" transform="rotate(-90 101.6 208.3)">5</text>
<text x="91.6" y="214.6">3</text>
<text x="91.6" y="219.7">1</text>
<text x="110.5" y="217.2">4</text>
<text x="101.6" y="227.1" transform="rotate(-90 101.6 227.1)">2</text>
</g>
<g font-size="2.3">
<text x="350.5" y="29.2">REVISION RECORD</text>
<text x="323.8" y="34.3">LTR</text>
<text x="346.7" y="34.3">ECO NO:</text>
<text x="375.9" y="34.3">APPROVED:</text>
<text x="395.9" y="34.3">DATE:</text>
<text x="226.8" y="47.8">EPGND</text>
<text x="236.5" y="46.5">41</text>
<text x="76" y="56.6">1</text>
<text x="76" y="59.2">2</text>
<text x="79.5" y="58">DAT2</text>
<text x="105.7" y="59.2">9</text>
<text x="191.5" y="54.1">1</text>
<text x="191.5" y="56.6">2</text>
<text x="191.5" y="59.2">3</text>
<text x="195.1" y="55.4">GND0</text>
<text x="195.1" y="58">3V3</text>
<text x="228.1" y="55.4">GND1</text>
<text x="230.2" y="58">IO1</text>
<text x="236.5" y="59.2">38</text>
<text x="236.5" y="56.6">39</text>
<text x="236.5" y="54.1">40</text>
<text x="76" y="61.7">3</text>
<text x="76" y="64.3">4</text>
<text x="79.5" y="60.5">CD/DAT3</text>
<text x="79.5" y="63">CMD</text>
<text x="79.5" y="65.6">VDD</text>
<text x="97.7" y="65.6">DAT0</text>
<text x="97.7" y="63">DAT1</text>
<text x="100.3" y="60.5">CD</text>
<text x="105.7" y="64.3">7</text>
<text x="105.7" y="61.7">8</text>
<text x="191.5" y="61.7">4</text>
<text x="191.5" y="64.3">5</text>
<text x="195.1" y="60.5">EN</text>
<text x="195.1" y="63">IO4</text>
<text x="195.1" y="65.6">IO5</text>
<text x="228.4" y="65.6">RXD0</text>
<text x="228.5" y="63">TXD0</text>
<text x="230.2" y="60.5">IO2</text>
<text x="236.5" y="64.3">36</text>
<text x="236.5" y="61.7">37</text>
<text x="76" y="66.8">5</text>
<text x="79.5" y="68.1">CLX</text>
<text x="87.2" y="69.1" transform="rotate(-90 87.2 69.1)">EP1</text>
<text x="89.7" y="69.1" transform="rotate(-90 89.7 69.1)">EP2</text>
<text x="92.2" y="69.1" transform="rotate(-90 92.2 69.1)">EP3</text>
<text x="94.8" y="69.1" transform="rotate(-90 94.8 69.1)">EP4</text>
<text x="99.3" y="68.1">VSS</text>
<text x="105.7" y="66.8">6</text>
<text x="191.5" y="66.8">6</text>
<text x="191.5" y="69.3">7</text>
<text x="191.5" y="71.9">8</text>
<text x="195.1" y="68.1">IO6</text>
<text x="195.1" y="70.7">IO7</text>
<text x="228.9" y="70.7">IO41</text>
<text x="228.9" y="68.1">IO42</text>
<text x="236.5" y="71.9">33</text>
<text x="236.5" y="69.3">34</text>
<text x="236.5" y="66.8">35</text>
<text x="85.9" y="73.7" transform="rotate(-90 85.9 73.7)">10</text>
<text x="88.4" y="73.7" transform="rotate(-90 88.4 73.7)">11</text>
<text x="90.9" y="73.7" transform="rotate(-90 90.9 73.7)">12</text>
<text x="93.5" y="73.7" transform="rotate(-90 93.5 73.7)">13</text>
<text x="96" y="73.7" transform="rotate(-90 96 73.7)">14</text>
<text x="98.6" y="73.7" transform="rotate(-90 98.6 73.7)">15</text>
<text x="190.2" y="77">10</text>
<text x="191.5" y="74.4">9</text>
<text x="195.1" y="73.2">IO15</text>
<text x="195.1" y="75.7">IO16</text>
<text x="228.9" y="75.7">IO39</text>
<text x="228.9" y="73.2">IO40</text>
<text x="236.5" y="77">31</text>
<text x="236.5" y="74.4">32</text>
<text x="190.2" y="79.5">11</text>
<text x="190.2" y="82">12</text>
<text x="195.1" y="78.3">IO17</text>
<text x="195.1" y="80.8">IO18</text>
<text x="195.1" y="83.4">IO8</text>
<text x="228.9" y="83.4">IO36</text>
<text x="228.9" y="80.8">IO37</text>
<text x="228.9" y="78.3">IO38</text>
<text x="236.5" y="82">29</text>
<text x="236.5" y="79.5">30</text>
<text x="326.1" y="78.2">1</text>
<text x="326.1" y="80.8">2</text>
<text x="326.1" y="83.3">3</text>
<text x="380.7" y="78.2">1</text>
<text x="380.7" y="80.8">2</text>
<text x="380.7" y="83.3">3</text>
<text x="190.2" y="84.6">13</text>
<text x="190.2" y="87.1">14</text>
<text x="195.1" y="85.9">IO19</text>
<text x="195.1" y="88.4">IO20</text>
<text x="228.9" y="85.9">IO35</text>
<text x="230.2" y="88.4">IO0</text>
<text x="236.5" y="87.1">27</text>
<text x="236.5" y="84.6">28</text>
<text x="326.1" y="85.9">4</text>
<text x="380.7" y="85.9">4</text>
<text x="202.7" y="91.9" transform="rotate(-90 202.7 91.9)">IO3</text>
<text x="205.3" y="91.9" transform="rotate(-90 205.3 91.9)">IO46</text>
<text x="207.8" y="91.9" transform="rotate(-90 207.8 91.9)">IO9</text>
<text x="210.4" y="91.9" transform="rotate(-90 210.4 91.9)">IO10</text>
<text x="212.9" y="91.9" transform="rotate(-90 212.9 91.9)">IO11</text>
<text x="215.4" y="91.9" transform="rotate(-90 215.4 91.9)">IO12</text>
<text x="218" y="91.9" transform="rotate(-90 218 91.9)">IO13</text>
<text x="220.5" y="91.9" transform="rotate(-90 220.5 91.9)">IO14</text>
<text x="223.1" y="91.9" transform="rotate(-90 223.1 91.9)">IO21</text>
<text x="225.6" y="91.9" transform="rotate(-90 225.6 91.9)">IO47</text>
<text x="228.1" y="91.9" transform="rotate(-90 228.1 91.9)">IO48</text>
<text x="230.7" y="91.9" transform="rotate(-90 230.7 91.9)">IO45</text>
<text x="201.4" y="96.9" transform="rotate(-90 201.4 96.9)">15</text>
<text x="204" y="96.9" transform="rotate(-90 204 96.9)">16</text>
<text x="206.5" y="96.9" transform="rotate(-90 206.5 96.9)">17</text>
<text x="209" y="96.9" transform="rotate(-90 209 96.9)">18</text>
<text x="211.6" y="96.9" transform="rotate(-90 211.6 96.9)">19</text>
<text x="214.1" y="96.9" transform="rotate(-90 214.1 96.9)">20</text>
<text x="216.7" y="96.9" transform="rotate(-90 216.7 96.9)">21</text>
<text x="219.2" y="96.9" transform="rotate(-90 219.2 96.9)">22</text>
<text x="221.7" y="96.9" transform="rotate(-90 221.7 96.9)">23</text>
<text x="224.3" y="96.9" transform="rotate(-90 224.3 96.9)">24</text>
<text x="226.8" y="96.9" transform="rotate(-90 226.8 96.9)">25</text>
<text x="229.4" y="96.9" transform="rotate(-90 229.4 96.9)">26</text>
<text x="188.8" y="113.1" transform="rotate(-90 188.8 113.1)">1</text>
<text x="188.8" y="116.8" transform="rotate(-90 188.8 116.8)">2</text>
<text x="326.1" y="116.3">1</text>
<text x="326.1" y="118.9">2</text>
<text x="380.7" y="116.3">1</text>
<text x="380.7" y="118.9">2</text>
<text x="76.3" y="123.2">1</text>
<text x="76.3" y="125.7">2</text>
<text x="83.3" y="124">DIN</text>
<text x="101.7" y="124">BCLK</text>
<text x="104.6" y="121.5">EP</text>
<text x="113" y="125.7">15</text>
<text x="113" y="123.2">16 I2S_BCLK</text>
<text x="113" y="120.7">17</text>
<text x="201.1" y="124.2">2</text>
<text x="212.3" y="124">4</text>
<text x="233.4" y="122.7">3</text>
<text x="233.4" y="120.1">4</text>
<text x="244.6" y="120.4">2</text>
<text x="245.4" y="122.7">1</text>
<text x="326.1" y="121.4">3</text>
<text x="326.1" y="124">4</text>
<text x="380.7" y="121.4">3</text>
<text x="380.7" y="124">4</text>
<text x="76.3" y="128.3">3</text>
<text x="83.3" y="126.5">GAIN_SLOT</text>
<text x="83.3" y="129.1">GND</text>
<text x="83.3" y="131.6">SD_MODE#</text>
<text x="100.5" y="129.1">LRCLK</text>
<text x="101.5" y="131.6">N_C_</text>
<text x="102.4" y="126.5">GND</text>
<text x="113" y="130.8">13</text>
<text x="113" y="128.3">14</text>
<text x="200.4" y="126.5">1</text>
<text x="212.3" y="126.5">3</text>
<text x="76.3" y="133.3">5</text>
<text x="76.3" y="135.9">6</text>
<text x="83.3" y="134.2">N_C_</text>
<text x="83.3" y="136.7">N_C_</text>
<text x="101.5" y="134.2">N_C_</text>
<text x="102.4" y="136.7">GND</text>
<text x="113" y="135.9">11</text>
<text x="113" y="133.3">12</text>
<text x="76.3" y="138.4">7</text>
<text x="76.3" y="141">8</text>
<text x="83.3" y="139.2">VDD</text>
<text x="83.3" y="141.8">VDD</text>
<text x="101" y="139.2">OUTN</text>
<text x="101.3" y="141.8">OUTP</text>
<text x="113" y="141">9</text>
<text x="113" y="138.4">10</text>
<text x="213.1" y="155.7">1</text>
<text x="227.6" y="155.7">4</text>
<text x="213.1" y="160.8">2</text>
<text x="216.7" y="157">VDDDIN</text>
<text x="227.6" y="160.8">3</text>
<text x="326.1" y="159.5">1</text>
<text x="380.7" y="159.5">1</text>
<text x="216.7" y="162.1">DO GND</text>
<text x="326.1" y="162.1">2</text>
<text x="326.1" y="164.6">3</text>
<text x="326.1" y="167.1">4</text>
<text x="380.7" y="162.1">2</text>
<text x="380.7" y="164.6">3</text>
<text x="380.7" y="167.1">4</text>
<text x="49.1" y="196.8" transform="rotate(-90 49.1 196.8)">2</text>
<text x="49.1" y="193.1" transform="rotate(-90 49.1 193.1)">1</text>
<text x="280.4" y="208.3">COMPANY:</text>
<text x="195.3" y="210.3">1</text>
<text x="195.3" y="212.9">2</text>
<text x="195.3" y="215.4">3</text>
<text x="204.7" y="212.9">10</text>
<text x="195.3" y="217.9">4</text>
<text x="195.3" y="220.5">5</text>
<text x="280.4" y="221">TITLE:</text>
<text x="79.5" y="227.4" transform="rotate(-90 79.5 227.4)">1</text>
<text x="195.3" y="223">6</text>
<text x="195.3" y="225.6">7</text>
<text x="204.7" y="225.6">9</text>
<text x="79.5" y="231.1" transform="rotate(-90 79.5 231.1)">2</text>
<text x="195.3" y="228.1">8</text>
<text x="216.9" y="229.9">DRAWN:</text>
<text x="255" y="229.9">DATED:</text>
<text x="216.9" y="240">CHECKED:</text>
<text x="255" y="240">DATED:</text>
<text x="290.8" y="241.3">CODE:</text>
<text x="315" y="241.3">SIZE:</text>
<text x="351.8" y="241.3">DRAWING NO:</text>
<text x="396.2" y="241.3">REV:</text>
<text x="216.9" y="250.2">QUALITY CONTROL:</text>
<text x="255" y="250.2">DATED:</text>
<text x="216.9" y="260.3">RELEASED:</text>
<text x="255" y="260.3">DATED:</text>
<text x="280.7" y="264.2">SCALE:</text>
<text x="361.9" y="264.2">SHEET:</text>
<text x="373.7" y="264.2">OF</text>
</g>
<g font-size="2.3" fill="#f00">
<text x="57.6" y="33">+3V3_MCU</text>
<text x="105.8" y="33">+3V3_MCU</text>
<text x="142.7" y="45.7">+3V3_MCU</text>
<text x="39.8" y="50.8">+3V3_MCU</text>
<text x="53.3" y="59.4">SD_CS</text>
<text x="122.4" y="59.4">SD_SD</text>
<text x="176.5" y="59.4">PU</text>
<text x="250.6" y="56.9">BAT_DET</text>
<text x="254.3" y="59.4">CHRG</text>
<text x="53.3" y="62">SD_MOSI</text>
<text x="119.7" y="64.5">SD_MISO</text>
<text x="166.4" y="62">I2S_SD</text>
<text x="166.4" y="64.5">I2S_DIN</text>
<text x="254.6" y="64.5">RXD0</text>
<text x="254.7" y="62">TXD0</text>
<text x="53.3" y="67.1">SD_CLK</text>
<text x="166.4" y="67.1">I2S_BCLK</text>
<text x="166.4" y="69.6">I2S_LRC</text>
<text x="256.8" y="67.1">KEY_REV</text>
<text x="166.4" y="72.1">TFT_BLK</text>
<text x="166.4" y="74.7">TFT_DC</text>
<text x="166.4" y="77.2">TFT_RES</text>
<text x="253.2" y="77.2">SD_SD</text>
<text x="166.4" y="79.8">TFT_SDA</text>
<text x="166.4" y="82.3">TFT_SCL</text>
<text x="340.4" y="81">KEY_NEXT</text>
<text x="166.4" y="84.8">USB_D-</text>
<text x="166.4" y="87.4">USB_D+</text>
<text x="256.4" y="87.4">IO0</text>
<text x="144" y="100.3">+3.3V</text>
<text x="182" y="101.6">+3V3_MCU</text>
<text x="55" y="105.4">+3V3_MCU</text>
<text x="206.8" y="113" transform="rotate(-90 206.8 113)">KEY_PLAY</text>
<text x="209.3" y="113" transform="rotate(-90 209.3 113)">SD_CS</text>
<text x="211.8" y="113" transform="rotate(-90 211.8 113)">SD_MOSI</text>
<text x="214.4" y="113" transform="rotate(-90 214.4 113)">SD_CLK</text>
<text x="216.9" y="113" transform="rotate(-90 216.9 113)">SD_MISO</text>
<text x="219.5" y="113" transform="rotate(-90 219.5 113)">KEY_STOP</text>
<text x="222" y="113" transform="rotate(-90 222 113)">KEY_PREV</text>
<text x="224.5" y="113" transform="rotate(-90 224.5 113)">KEY_NEXT</text>
<text x="283.2" y="119.1">KEY_PLAY</text>
<text x="340.4" y="119.1">KEY_PREV</text>
<text x="38.1" y="122.9">I2S_DIN</text>
<text x="195.2" y="120.4">PU</text>
<text x="53.3" y="130.6">I2S_SD</text>
<text x="118" y="128">I2S_LRC</text>
<text x="258.2" y="144.8">+3V3_MCU</text>
<text x="283.2" y="162.3">KEY_REV</text>
<text x="340.4" y="162.3">KEY_STOP</text>
<text x="180.3" y="220.7">TFT_RES</text>
</g>
<g font-size="2.3" fill="#000080">
<text x="116.8" y="47" transform="rotate(-90 116.8 47)">10K</text>
<text x="63.5" y="48.3" transform="rotate(-90 63.5 48.3)">10K</text>
<text x="66" y="48.3" transform="rotate(-90 66 48.3)">10K</text>
<text x="68.6" y="48.3" transform="rotate(-90 68.6 48.3)">10K</text>
<text x="86.9" y="53.1">TF-015</text>
<text x="111.8" y="48.3" transform="rotate(-90 111.8 48.3)">10K</text>
<text x="116.8" y="53.3" transform="rotate(-90 116.8 53.3)">R6</text>
<text x="63.5" y="54.6" transform="rotate(-90 63.5 54.6)">R1</text>
<text x="66" y="54.6" transform="rotate(-90 66 54.6)">R3</text>
<text x="68.6" y="54.6" transform="rotate(-90 68.6 54.6)">R4</text>
<text x="111.8" y="54.6" transform="rotate(-90 111.8 54.6)">R5</text>
<text x="47.5" y="71.9">C6</text>
<text x="118.6" y="70.6">C42</text>
<text x="148.8" y="68.8">100nF</text>
<text x="150.4" y="66.8">C5</text>
<text x="204" y="71.5">ESP32-S3-WROOM1</text>
<text x="213.2" y="67.3">U1</text>
<text x="244.3" y="71.7">R45</text>
<text x="46" y="73.9">100nF</text>
<text x="117.1" y="72.6">100nF</text>
<text x="256.9" y="72.1">1K</text>
<text x="322.9" y="73.7" transform="rotate(-90 322.9 73.7)">10K</text>
<text x="328.5" y="75.7">SW2</text>
<text x="377.5" y="73.7" transform="rotate(-90 377.5 73.7)">10K</text>
<text x="383.1" y="75.7">SW3</text>
<text x="322.9" y="80" transform="rotate(-90 322.9 80)">R24</text>
<text x="377.5" y="80" transform="rotate(-90 377.5 80)">R25</text>
<text x="293.6" y="85.9">C26</text>
<text x="300.9" y="85.6">1K</text>
<text x="306.1" y="85.2">R39</text>
<text x="350.8" y="85.9">C27</text>
<text x="358" y="85.6">1K</text>
<text x="363.2" y="85.2">R41</text>
<text x="293.6" y="90.4">100nF</text>
<text x="323.5" y="91.3">SWITCH_5.8X5.8</text>
<text x="350.8" y="90.4">100nF</text>
<text x="378.1" y="91.3">SWITCH_5.8X5.8</text>
<text x="153.5" y="105.2">FB1120@100MHz</text>
<text x="190.5" y="112.3">R2</text>
<text x="322.9" y="111.8" transform="rotate(-90 322.9 111.8)">10K</text>
<text x="328.5" y="113.8">SW4</text>
<text x="377.5" y="111.8" transform="rotate(-90 377.5 111.8)">10K</text>
<text x="383.1" y="113.8">SW5</text>
<text x="62.6" y="115.1" transform="rotate(-90 62.6 115.1)">NC</text>
<text x="155.2" y="117.1">100nF</text>
<text x="156.7" y="115.1">C3</text>
<text x="170.4" y="117.1">100nF</text>
<text x="172" y="115.1">C4</text>
<text x="190.5" y="114.8">100K</text>
<text x="254.3" y="114.6" transform="rotate(-90 254.3 114.6)">R23</text>
<text x="322.9" y="118.1" transform="rotate(-90 322.9 118.1)">R26</text>
<text x="377.5" y="118.1" transform="rotate(-90 377.5 118.1)">R28</text>
<text x="63.2" y="120.4" transform="rotate(-90 63.2 120.4)">R20</text>
<text x="254.3" y="120.9" transform="rotate(-90 254.3 120.9)">10K</text>
<text x="293.6" y="124">C28</text>
<text x="302.1" y="123.7">1K</text>
<text x="307.3" y="123.3">R38</text>
<text x="350.8" y="124">C29</text>
<text x="358" y="123.7">1K</text>
<text x="363.2" y="123.3">R42</text>
<text x="32.1" y="130.3" transform="rotate(-90 32.1 130.3)">NC</text>
<text x="67.8" y="130.3">R191M 4</text>
<text x="188.2" y="128.5">100nF</text>
<text x="189.7" y="126.5">C1</text>
<text x="202.3" y="130.1">SW9</text>
<text x="239.9" y="126.3">SW8</text>
<text x="293.6" y="128.5">100nF</text>
<text x="323.5" y="129.4">SWITCH_5.8X5.8</text>
<text x="350.8" y="128.5">100nF</text>
<text x="378.1" y="129.4">SWITCH_5.8X5.8</text>
<text x="32.8" y="135.6" transform="rotate(-90 32.8 135.6)">R18</text>
<text x="49.4" y="135.6">FB4120@100MHz</text>
<text x="51.6" y="148.1">+</text>
<text x="60.2" y="148.1">C21</text>
<text x="67.8" y="148.1">C22</text>
<text x="58.7" y="150.1">100nF</text>
<text x="66.3" y="150.1">100nF</text>
<text x="216.5" y="153.4">D6</text>
<text x="322.9" y="154.9" transform="rotate(-90 322.9 154.9)">10K</text>
<text x="377.5" y="154.9" transform="rotate(-90 377.5 154.9)">10K</text>
<text x="251.1" y="157">J14-1</text>
<text x="251.1" y="159.5">J14-2</text>
<text x="322.9" y="161.3" transform="rotate(-90 322.9 161.3)">R29</text>
<text x="328.5" y="157">SW6</text>
<text x="377.5" y="161.3" transform="rotate(-90 377.5 161.3)">R30</text>
<text x="383.1" y="157">SW7</text>
<text x="170.4" y="166.6">100nF</text>
<text x="172" y="164.6">C34</text>
<text x="178.1" y="166.6">100nF</text>
<text x="179.6" y="164.6">C35</text>
<text x="185.7" y="166.6">100nF</text>
<text x="187.2" y="164.6">C36</text>
<text x="193.3" y="166.6">100nF</text>
<text x="194.8" y="164.6">C37</text>
<text x="198.4" y="163.8">C33</text>
<text x="198.4" y="167.9">100nF</text>
<text x="216.6" y="165.7">WS2812</text>
<text x="251.1" y="162.1">J14-3</text>
<text x="251.1" y="164.6">J14-4</text>
<text x="293.6" y="167.1">C30</text>
<text x="300.9" y="166.9">1K</text>
<text x="306.1" y="166.5">R40</text>
<text x="350.8" y="167.1">C31</text>
<text x="355.5" y="166.9">1K</text>
<text x="360.7" y="166.5">R43</text>
<text x="293.6" y="171.7">100nF</text>
<text x="323.5" y="172.6">SWITCH_5.8X5.8</text>
<text x="350.8" y="171.7">100nF</text>
<text x="378.1" y="172.6">SWITCH_5.8X5.8</text>
<text x="50.8" y="192.3">R31</text>
<text x="50.8" y="194.8">100K</text>
<text x="87.5" y="192.8">FB3120@100MHz</text>
<text x="89.2" y="202.2">100nF</text>
<text x="90.7" y="200.2">C38</text>
<text x="106.9" y="202.2">100nF</text>
<text x="108.5" y="200.2">C40</text>
<text x="60.8" y="208.4" transform="rotate(-90 60.8 208.4)">1K</text>
<text x="199" y="208">J2</text>
<text x="61.2" y="214.9" transform="rotate(-90 61.2 214.9)">R32</text>
<text x="78.2" y="211.6" transform="rotate(-90 78.2 211.6)">R34</text>
<text x="80.9" y="212.1" transform="rotate(-90 80.9 212.1)">45.3K</text>
<text x="172.7" y="215.9">C44</text>
<text x="47.5" y="218.6" transform="rotate(-90 47.5 218.6)">1K</text>
<text x="119.3" y="221.5">1K</text>
<text x="124.4" y="221.1">R36</text>
<text x="173" y="220">100nF</text>
<text x="47.1" y="225.1" transform="rotate(-90 47.1 225.1)">R33</text>
<text x="81.3" y="226.6">R35</text>
<text x="134.9" y="226.3">100nF</text>
<text x="136.4" y="224.3">C39</text>
<text x="64" y="233.9">2N7002</text>
<text x="81.3" y="229.1">100K</text>
<text x="174.3" y="234" transform="rotate(-90 174.3 234)">R46</text>
<text x="193.9" y="233.3">XH1.5-8PLT</text>
<text x="51.3" y="238.3">R371M</text>
<text x="174.3" y="240.3" transform="rotate(-90 174.3 240.3)">10K</text>
</g>
<g font-size="2.2" fill="#000080">
<text x="50.8" y="146">C25</text>
<text x="50.8" y="152.4">470uF</text>
<text x="56.9" y="181.5">Q2 AO3401</text>
<text x="91.7" y="206.8">U10</text>
<text x="103.6" y="223.3">LMV321IDBVRG4</text>
<text x="66.8" y="230.6">Q1</text>
</g>
<g font-size="2" fill="#000080">
<text x="80" y="52.8">U3</text>
<text x="91.2" y="56.9">TF-015</text>
<text x="84.3" y="117.1">U8</text>
<text x="85.1" y="147.3">MAX98357AETE+T</text>
</g>
</svg>
